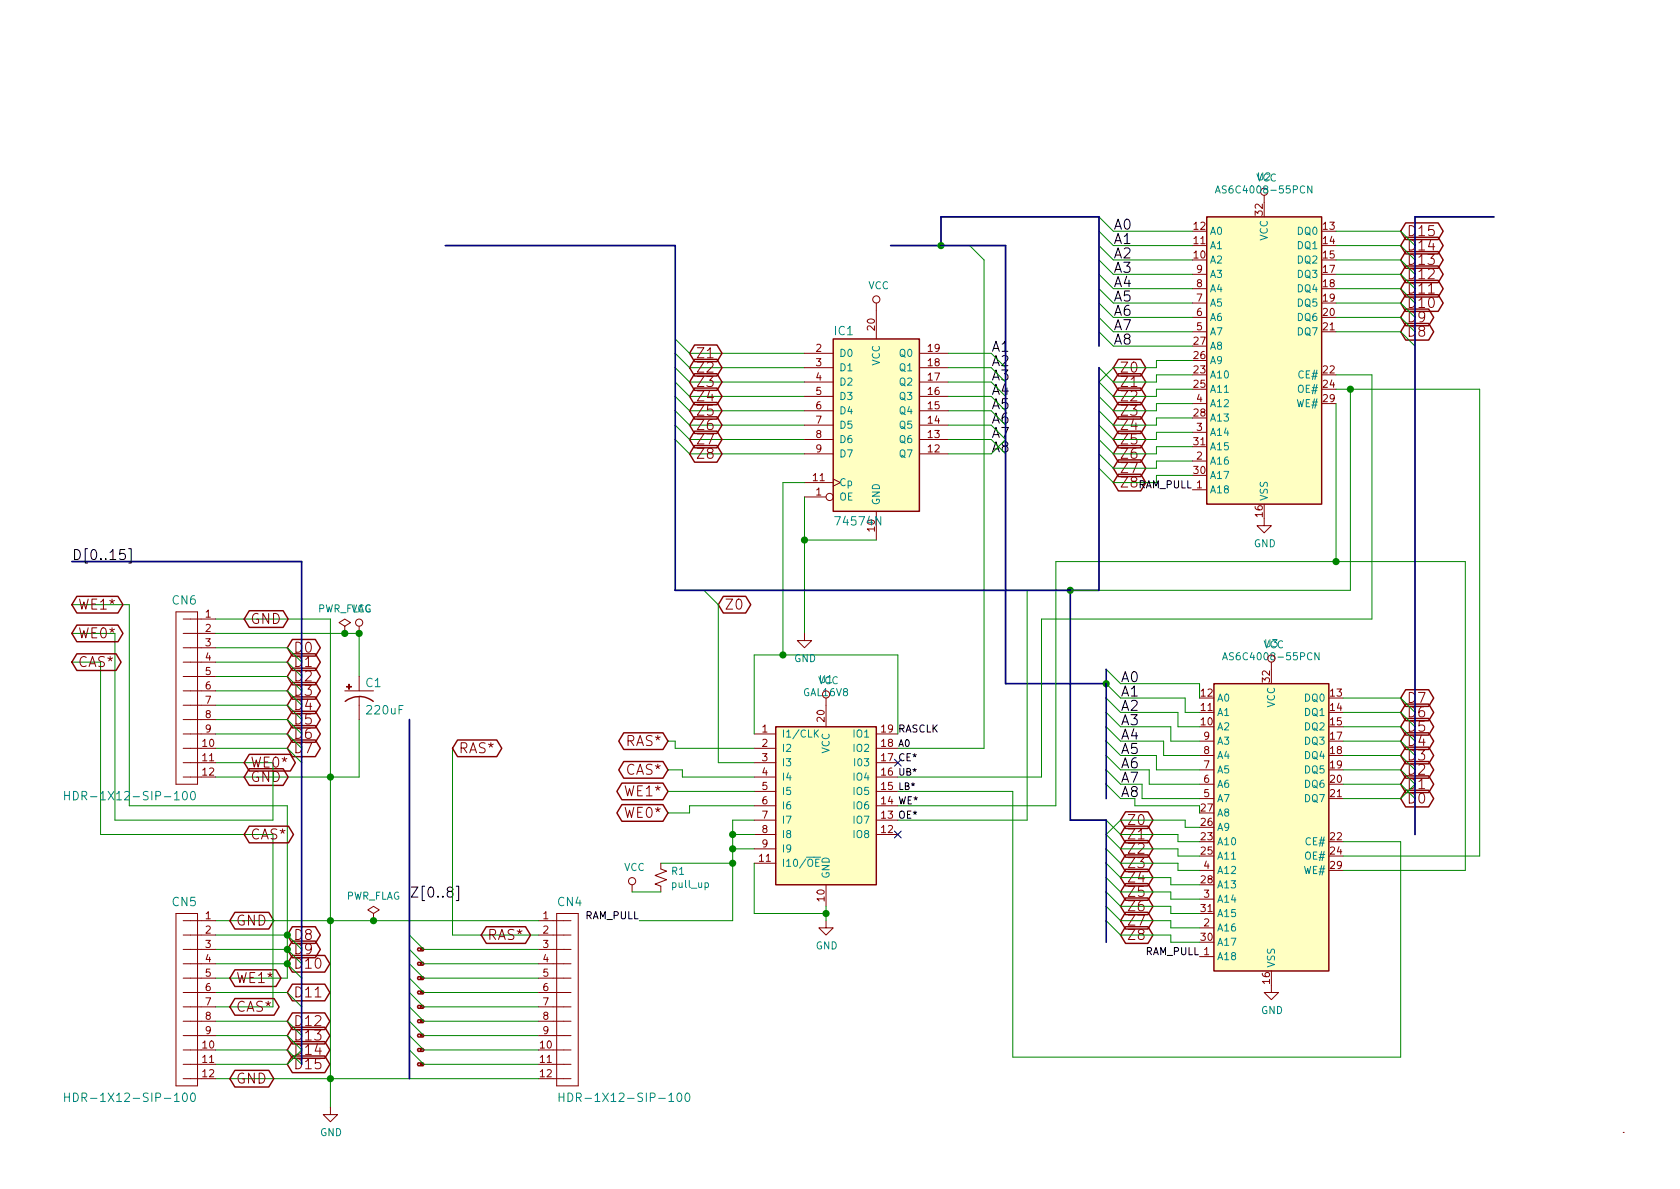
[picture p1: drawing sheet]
<svg xmlns="http://www.w3.org/2000/svg" width="297mm" height="210mm" viewBox="0 0 297 210" stroke-linecap="round" stroke-linejoin="round" font-family="sans-serif">
<g fill="none" stroke="#840000" stroke-width=".18">
<path d="M223.5 34.5v1.3M154.9 53.6v6.3M210.8 58.7h2.6M210.8 56.1h2.6M210.8 53.6h2.6M210.8 51h2.6M210.8 48.5h2.6M142.2 77.7h5.1M142.2 75.2h5.1M142.2 72.6h5.1M142.2 70.1h5.1M142.2 67.6h5.1"/>
<path d="M142.2 65h5.1M142.2 62.5h5.1M162.6 77.7h5M162.6 75.2h5M162.6 72.6h5M162.6 70.1h5M162.6 67.6h5M162.6 65h5M162.6 62.5h5M210.8 76.4h2.6M210.8 71.4h2.6M142.2 87.9h3.8"/>
<path d="M142.2 85.3h5.1M142.2 80.3h5.1M147.3 84.7l1.3 .6-1.3 .7M154.9 90.4v5.1M162.6 80.3h5M210.8 86.6h2.6M210.8 81.5h2.6M223.5 91.7v1.3h1.3l-1.3 1.2-1.3-1.2h1.3M31.1 108.2h3.8v30.5h-3.8zM32.4 119.6h5.7M32.4 117.1h5.7M32.4 114.5h5.7"/>
<path d="M32.4 112h5.7M32.4 109.5h5.7M61 110.7l1-.6-1-.6-1.1 .6 1.1 .6v1.3M61 112h.1M63.5 110.7v1.3M63.5 119.6v2.6M142.2 112v1.3h1.3l-1.3 1.2-1.2-1.2h1.2M224.8 117.1v1.3M32.4 137.4h3.2M32.4 134.9h3.2M32.4 132.3h3.2M32.4 129.8h5.7"/>
<path d="M32.4 127.2h5.7M32.4 124.7h5.7M32.4 122.2h5.7M61 122.2h5M63.5 123.2h.1M63.5 123.2v4M133.3 137.4h3.9M133.3 134.9h3.9M133.3 132.3h3.9M133.3 129.8h3.9M133.3 139.9h3.9M146 123.4v5.1"/>
<path d="M154.9 137.4h3.8M154.9 134.9h3.8M154.9 132.3h3.8M154.9 129.8h3.8M154.9 139.9h3.8M212.1 138.7h2.5M212.1 136.1h2.5M212.1 133.6h2.5M212.1 131.1h2.5M111.8 156.5v1.2M116.8 152.6v1.1l1.1 .3-2.1 .8 2.1 .8-2.1 .7 1 .4v1M133.3 142.5h3.9"/>
<path d="M133.3 145h3.9M133.3 147.6h3.9M133.3 150.1h3.9M133.3 152.6h3.9M146 156.5v3.8M154.9 142.5h3.8M154.9 145h3.8M154.9 147.6h3.8M212.1 159h2.5M212.1 153.9h2.5M212.1 141.2h2.5M31.1 161.5h3.8v30.5h-3.8z"/>
<path d="M32.4 178h5.7M32.4 175.5h5.7M32.4 173h5.7M32.4 170.4h5.7M32.4 167.9h5.7M32.4 165.3h5.7M32.4 162.8h5.7M66 161.5l1.1-.6-1.1-.6-1 .6 1 .6v1.3M66 162.8h.1M95.2 178h5.8M95.2 175.5h5.8M95.2 173h5.8"/>
<path d="M95.2 170.4h5.8M95.2 167.9h5.8M95.2 165.3h5.8M95.2 162.8h5.8M98.4 161.5h3.8v30.5h-3.8zM146 162.8v1.3h1.3l-1.3 1.2-1.2-1.2h1.2M212.1 169.2h2.5M212.1 164.1h2.5M224.8 174.2v1.3h1.3l-1.3 1.3-1.3-1.3h1.3M32.4 190.7h3.2M32.4 188.2h3.2M32.4 185.7h3.2"/>
<path d="M32.4 183.1h5.7M32.4 180.6h5.7M58.4 195.8v1.3h1.3l-1.3 1.3-1.3-1.3h1.3M95.2 183.1h5.8M95.2 180.6h5.8M97.8 190.7h3.2M97.8 188.2h3.2M97.8 185.7h3.2M287 200.2h.1"/>
<circle cx="154.9" cy="53" r=".63"/>
<circle cx="146.7" cy="87.9" r=".63"/>
<circle cx="63.5" cy="110.1" r=".63"/>
<circle cx="111.8" cy="155.8" r=".63"/>
</g>
<path d="M264.2 38.3h-14v109.3M78.7 43.4h40.7v61h74.9v-39.4M157.5 43.4h20.3v77.5h17.8M166.4 43.4v-5.1h27.9v22.9M12.7 99.3h40.6v88.9M189.2 104.4v40.6h6.4v21.6M195.6 118.4v22.8M72.4 127.2v63.5" fill="none" stroke="#000084" stroke-width=".3"/>
<path d="M22.1 97.2h-.9v.8l.2-.1h.6l.2 .3v.4l-.4 .4h-.4l-.2-.2M22.8 97h.4v2.6h-.4M80.7 156.7h.4v2.6h-.4" fill="none" stroke="#000" stroke-width=".18"/>
<g fill="none" stroke="#008400" stroke-width=".18">
<path d="M194.3 38.3l2.5 2.6h14M119.4 59.9l2.5 2.6h20.3M171.4 43.4l2.6 2.6v86.3h-15.3M194.3 40.9l2.5 2.5h14M194.3 43.4l2.5 2.6h14M194.3 46l2.5 2.5h14M194.3 48.5l2.5 2.5h14M194.3 51l2.5 2.6h14M194.3 53.6l2.5 2.5h14M194.3 56.1l2.5 2.6h14M194.3 58.7l2.5 2.5h14M236.2 40.9h11.4l2.6 2.5"/>
<path d="M236.2 43.4h11.4l2.6 2.6M236.2 46h11.4l2.6 2.5M236.2 48.5h11.4l2.6 2.5M236.2 51h11.4l2.6 2.6M236.2 53.6h11.4l2.6 2.5M236.2 56.1h11.4l2.6 2.6M236.2 58.7h11.4l2.6 2.5M119.4 62.5l2.5 2.5h20.3M119.4 65l2.5 2.6h20.3M119.4 67.6l2.5 2.5h20.3M119.4 70.1l2.5 2.5h20.3M119.4 72.6l2.5 2.6h20.3"/>
<path d="M119.4 75.2l2.5 2.5h20.3M119.4 77.7l2.5 2.6h20.3M167.6 62.5h7.7M167.6 65h7.7M167.6 67.6h7.7M167.6 70.1h7.7M167.6 72.6h7.7M167.6 75.2h7.7M167.6 77.7h7.7M194.3 65l2.5 2.6h7.7v-1.3h6.3M194.3 70.1l2.5 2.5h7.7v-1.2h6.3M194.3 72.6l2.5 2.6h7.7v-1.3h6.3"/>
<path d="M194.3 75.2l2.5 2.5h7.7v-1.3h6.3M194.3 77.7l2.5 2.6h7.7v-1.3h6.3M210.8 63.7h-6.3v1.3h-7.7l-2.5 2.6 2.5 2.5h7.7v-1.3h6.3M236.2 66.3h6.4v43.2h-58.5v27.9h-25.4M236.2 68.8h25.4v82.6h-24.1M236.2 71.4v27.9M238.8 68.8v35.6h-57.2v40.6h-22.9M142.2 85.3h-3.8v30.5M142.2 87.9v24.1M142.2 95.5h12.7M167.6 80.3h7.7M194.3 82.8l2.5 2.5h7.7v-1.2h6.3"/>
<path d="M194.3 80.3l2.5 2.5h7.7v-1.3h6.3M12.7 112h7.6v33h28v-10.1h-10.2M12.7 106.9h10.2v35.6h27.9v30.5h-12.7M12.7 117.1h5.1v30.5h30.5v30.4h-10.2M38.1 109.5h20.3v86.3M38.1 112h25.4v7.6M38.1 117.1h12.7l2.5 2.5M38.1 114.5h12.7l2.5 2.6M38.1 119.6h12.7l2.5 2.6M124.5 104.4l2.5 2.5v28h6.3M195.6 118.4l2.5 2.5h14v2.5M38.1 122.2h12.7l2.5 2.5"/>
<path d="M38.1 124.7h12.7l2.5 2.5M38.1 127.2h12.7l2.5 2.6M38.1 129.8h12.7l2.5 2.5M38.1 132.3h12.7l2.5 2.6M63.5 127.2v10.2h-25.4M80 132.3v33h15.2M118.1 136.1h2.5v1.3h12.7M118.1 131.1h1.3v1.2h13.9M118.1 139.9h15.2M133.3 129.8v-14h25.4v14M158.7 139.9h20.4v47h68.5v-38.1h-10.1M195.6 128.5l2.5 2.6h7.6v2.5h6.4"/>
<path d="M195.6 126l2.5 2.5h8.9v2.6h5.1M195.6 133.6l2.5 2.5h5.1v2.6h8.9M195.6 131.1l2.5 2.5h6.4v2.5h7.6M195.6 120.9l2.5 2.5h11.4v2.6h2.6M195.6 123.4l2.5 2.6h10.2v2.5h3.8M195.6 136.1l2.5 2.6M195.6 138.7l2.5 2.5M201.9 138.7v2.5h10.2M237.5 123.4h10.1l2.6 2.6M237.5 126h10.1l2.6 2.5M237.5 128.5h10.1l2.6 2.6M237.5 131.1h10.1l2.6 2.5"/>
<path d="M237.5 133.6h10.1l2.6 2.5M237.5 136.1h10.1l2.6 2.6-2.6 2.5h-10.1M237.5 138.7h10.1l2.6 2.5M111.8 157.7h5M116.8 152.6h12.7M129.5 147.6h3.8M129.5 150.1h3.8M133.3 145h-3.8v17.8h-16.5M133.3 142.5h-11.4v1.3h-3.8M133.3 152.6v8.9h12.7M158.7 142.5h28v-43.2h72.4v54.6h-21.6M195.6 145l2.5 2.6h10.2v1.2h3.8"/>
<path d="M195.6 150.1l2.5 2.5h10.2v1.3h3.8M195.6 157.7l2.5 2.6h8.9v1.2h5.1M195.6 152.6l2.5 2.6h8.9v1.3h5.1M195.6 155.2l2.5 2.5h8.9v1.3h5.1M200.7 141.2v1.3h11.4M212.1 146.3h-2.6v-1.3h-11.4l-2.5 2.6 2.5 2.5h10.2v1.3h3.8M38.1 162.8h57.1M38.1 165.3h12.7l2.5 2.6M38.1 167.9h12.7l2.5 2.5M38.1 170.4h12.7l2.5 2.6M38.1 175.5h12.7l2.5 2.5M72.4 170.4l2.5 2.6h20.3"/>
<path d="M72.4 175.5l2.5 2.5h20.3M72.4 165.3l2.5 2.6h20.3M72.4 167.9l2.5 2.5h20.3M72.4 173l2.5 2.5h20.3M72.4 178l2.5 2.6h20.3M146 160.3v2.5M195.6 160.3l2.5 2.5h8.9v1.3h5.1M195.6 162.8l2.5 2.5h8.9v1.3h5.1M38.1 190.7h57.1M38.1 180.6h12.7l2.5 2.5M38.1 183.1h12.7l2.5 2.6-2.5 2.5h-12.7M38.1 185.7h12.7l2.5 2.5"/>
<path d="M72.4 180.6l2.5 2.5h20.3M72.4 183.1l2.5 2.6h20.3M72.4 185.7l2.5 2.5h20.3"/>
</g>
<g fill="#008400" stroke="#008400" stroke-width=".25">
<circle cx="58.4" cy="137.4" r=".51"/>
<circle cx="58.4" cy="162.8" r=".51"/>
<circle cx="58.4" cy="190.7" r=".51"/>
<circle cx="50.8" cy="165.3" r=".51"/>
<circle cx="50.8" cy="167.9" r=".51"/>
<circle cx="50.8" cy="170.4" r=".51"/>
<circle cx="138.4" cy="115.8" r=".51"/>
<circle cx="142.2" cy="95.5" r=".51"/>
<circle cx="129.5" cy="147.6" r=".51"/>
<circle cx="129.5" cy="150.1" r=".51"/>
<circle cx="129.5" cy="152.6" r=".51"/>
<circle cx="63.5" cy="112" r=".51"/>
<circle cx="61" cy="112" r=".51"/>
<circle cx="66" cy="162.8" r=".51"/>
<circle cx="146.1" cy="161.5" r=".51"/>
<circle cx="166.4" cy="43.4" r=".51"/>
<circle cx="189.2" cy="104.4" r=".51"/>
<circle cx="195.6" cy="120.9" r=".51"/>
<circle cx="236.2" cy="99.3" r=".51"/>
<circle cx="238.8" cy="68.8" r=".51"/>
</g>
<g fill="none" stroke="#840000" stroke-width=".25">
<path d="M213.4 38.3h20.3v50.8h-20.3zM248.5 39.4h5.8l.9 1.5-.9 1.5h-5.8l-.9-1.5zM147.3 59.9h15.3v30.5h-15.3zM248.5 42h5.8l.9 1.4-.9 1.5h-5.8l-.9-1.5zM248.5 44.5h5.8l.9 1.5-.9 1.4h-5.8l-.9-1.4zM248.5 47h5.8l.9 1.5-.9 1.5h-5.8l-.9-1.5zM248.5 49.6h5.8l.9 1.4-.9 1.5h-5.8l-.9-1.5zM248.5 52.1h5.8l.9 1.5-.9 1.5h-5.8l-.9-1.5zM248.5 54.7h4.1l.9 1.4-.9 1.5h-4.1l-.9-1.5zM248.5 57.2h4.1l.9 1.5-.9 1.4h-4.1l-.9-1.4zM122.8 61h4l.9 1.5-.9 1.5h-4l-.9-1.5zM122.8 63.5h4l.9 1.5-.9 1.5h-4l-.9-1.5z"/>
<path d="M122.8 66.1h4l.9 1.5-.9 1.4h-4l-.9-1.4zM122.8 68.6h4l.9 1.5-.9 1.5h-4l-.9-1.5zM122.8 71.2h4l.9 1.4-.9 1.5h-4l-.9-1.5zM122.8 73.7h4l.9 1.5-.9 1.5h-4l-.9-1.5zM122.8 76.2h4l.9 1.5-.9 1.5h-4l-.9-1.5zM122.8 78.8h4l.9 1.5-.9 1.4h-4l-.9-1.4zM197.7 63.5h4l.9 1.5-.9 1.5h-4l-.9-1.5zM197.7 66.1h4l.9 1.5-.9 1.4h-4l-.9-1.4zM197.7 68.6h4l.9 1.5-.9 1.5h-4l-.9-1.5zM197.7 71.2h4l.9 1.4-.9 1.5h-4l-.9-1.5zM197.7 73.7h4l.9 1.5-.9 1.5h-4l-.9-1.5zM197.7 76.2h4l.9 1.5-.9 1.5h-4l-.9-1.5z"/>
<path d="M197.7 78.8h4l.9 1.5-.9 1.4h-4l-.9-1.4zM197.7 81.3h4l.9 1.5-.9 1.5h-4l-.9-1.5zM197.7 83.9h4l.9 1.4-.9 1.5h-4l-.9-1.5zM13.6 105.5h7.3l.8 1.4-.8 1.5h-7.3l-.9-1.5zM13.6 110.5h7.3l.8 1.5-.8 1.5h-7.3l-.9-1.5zM13.6 115.6h6.9l.9 1.5-.9 1.5h-6.9l-.9-1.5zM44.1 108h6l.9 1.5-.9 1.4h-6l-.9-1.4zM51.7 113.1h4.1l.8 1.4-.8 1.5h-4.1l-.9-1.5zM51.7 115.6h4.1l.8 1.5-.8 1.5h-4.1l-.9-1.5zM51.7 118.2h4.1l.8 1.4-.8 1.5h-4.1l-.9-1.5zM127.9 105.5h4l.8 1.4-.8 1.5h-4l-.9-1.5zM44.1 135.9h6l.9 1.5-.9 1.5h-6l-.9-1.5z"/>
<path d="M44.1 133.4h7.2l.9 1.5-.9 1.4h-7.2l-.9-1.4zM51.7 120.7h4.1l.8 1.5-.8 1.4h-4.1l-.9-1.4zM51.7 123.2h4.1l.8 1.5-.8 1.5h-4.1l-.9-1.5zM51.7 125.8h4.1l.8 1.4-.8 1.5h-4.1l-.9-1.5zM51.7 128.3h4.1l.8 1.5-.8 1.5h-4.1l-.9-1.5zM51.7 130.9h4.1l.8 1.4-.8 1.5h-4.1l-.9-1.5zM63.5 123.2a4.3 4.3 0 0 0-2.5 .8M63.5 123.2a4.1 4.1 0 0 1 2.5 .8M80.9 130.9h6.9l.9 1.4-.9 1.5h-6.9l-.9-1.5zM110 138.5h7.2l.9 1.4-.9 1.5h-7.2l-.9-1.5zM110.3 129.6h6.9l.9 1.5-.9 1.4h-6.9l-.9-1.4zM110.3 134.7h6.9l.9 1.4-.9 1.5h-6.9l-.9-1.5z"/>
<path d="M137.2 128.5h17.7v28h-17.7zM214.6 120.9h20.3v50.8h-20.3zM248.5 122h4.1l.9 1.4-.9 1.5h-4.1l-.9-1.5zM248.5 124.5h4.1l.9 1.5-.9 1.5h-4.1l-.9-1.5zM248.5 127h4.1l.9 1.5-.9 1.5h-4.1l-.9-1.5zM248.5 129.6h4.1l.9 1.5-.9 1.4h-4.1l-.9-1.4zM248.5 132.1h4.1l.9 1.5-.9 1.5h-4.1l-.9-1.5zM248.5 134.7h4.1l.9 1.4-.9 1.5h-4.1l-.9-1.5zM248.5 137.2h4.1l.9 1.5-.9 1.5h-4.1l-.9-1.5zM248.5 139.7h4.1l.9 1.5-.9 1.5h-4.1l-.9-1.5zM44.1 146.1h6.9l.9 1.5-.9 1.4h-6.9l-.9-1.4zM110 142.3h7.2l.9 1.5-.9 1.4h-7.2l-.9-1.4z"/>
<path d="M199 143.6h4l.9 1.4-.9 1.5h-4l-.9-1.5zM199 146.1h4l.9 1.5-.9 1.4h-4l-.9-1.4zM199 148.6h4l.9 1.5-.9 1.5h-4l-.9-1.5zM199 151.2h4l.9 1.4-.9 1.5h-4l-.9-1.5zM199 153.7h4l.9 1.5-.9 1.5h-4l-.9-1.5zM199 156.3h4l.9 1.4-.9 1.5h-4l-.9-1.5zM199 158.8h4l.9 1.5-.9 1.4h-4l-.9-1.4zM41.5 161.3h6l.9 1.5-.9 1.5h-6l-.9-1.5zM41.5 171.5h7.3l.9 1.5-.9 1.4h-7.3l-.9-1.4zM41.5 176.6h7l.9 1.4-.9 1.5h-7l-.9-1.5zM51.7 163.9h4.1l.8 1.4-.8 1.5h-4.1l-.9-1.5zM51.7 166.4h4.1l.8 1.5-.8 1.5h-4.1l-.9-1.5z"/>
<path d="M51.7 169h5.7l.9 1.4-.9 1.5h-5.7l-.9-1.5zM51.7 174h5.7l.9 1.5-.9 1.5h-5.7l-.9-1.5zM51.7 179.1h5.7l.9 1.5-.9 1.5h-5.7l-.9-1.5zM73.9 167.6h.9l.1 .3-.1 .2h-.9l-.1-.2zM73.9 170.2h.9l.1 .2-.1 .3h-.9l-.1-.3zM73.9 172.7h.9l.1 .3-.1 .2h-.9l-.1-.2zM73.9 175.3h.9l.1 .2-.1 .3h-.9l-.1-.3zM73.9 177.8h.9l.1 .2-.1 .3h-.9l-.1-.3zM86 163.9h6.9l.9 1.4-.9 1.5h-6.9l-.9-1.5zM199 161.3h4l.9 1.5-.9 1.5h-4l-.9-1.5zM199 163.9h4l.9 1.4-.9 1.5h-4l-.9-1.5zM41.5 189.3h6l.9 1.4-.9 1.5h-6l-.9-1.5z"/>
<path d="M51.7 181.7h5.7l.9 1.4-.9 1.5h-5.7l-.9-1.5zM51.7 184.2h5.7l.9 1.5-.9 1.4h-5.7l-.9-1.4zM51.7 186.7h5.7l.9 1.5-.9 1.5h-5.7l-.9-1.5zM73.9 180.3h.9l.1 .3-.1 .2h-.9l-.1-.2zM73.9 182.9h.9l.1 .2-.1 .3h-.9l-.1-.3zM73.9 185.4h.9l.1 .3-.1 .2h-.9l-.1-.2zM73.9 188h.9l.1 .2-.1 .3h-.9l-.1-.3z"/>
</g>
<g fill="none" stroke="#008484" stroke-width=".18">
<path d="M214.9 34.1l.4-1.2 .4 1.2M215 33.8h.6M225.5 30.9a.6 .6 0 0 0-.8 .4 .6 .6 0 0 0 .6 .7l.2-.1M232 32.9v1.2l-.8-1.2v1.2M148 119.8a.6 .6 0 0 0-.8 .4 .6 .6 0 0 0 .6 .7l.2-.1M216.2 116.7l.4-1.3 .4 1.3M216.3 116.3h.6M226.8 113.4a.6 .6 0 0 0-.9 .5 .6 .6 0 0 0 .6 .7l.3-.2M233.2 115.4v1.3l-.7-1.3v1.3M11.4 139.9v1.5M12.3 139.9v1.5M13 139.9a.75 .75 0 0 1 .9 .8 .75 .75 0 0 1-.9 .7z"/>
<path d="M144.2 129.6l.5 .7M144.7 129.1l-.7 .7M11.4 140.7h.9M32.4 140.1l.2-.2a.8 .8 0 0 1 .5 .8 .8 .8 0 0 1-.5 .7l-.2-.1-.1-.4zM33.9 140l.1-.1a.81 .81 0 0 1 .6 .7 .81 .81 0 0 1-.3 .8h-.1a.8 .8 0 0 1-.6-.6 .8 .8 0 0 1 .3-.8zM124.7 156.2l.3-.1 .3 .2-.2 .6h-.4M143.9 151.6h1.2M144.2 152.5h.5M144.8 151.9h-.6v1.3h.6M11.4 193.3v1.5M11.4 194h.9M12.3 193.3v1.5"/>
<path d="M13 193.3a.75 .75 0 0 1 .9 .7 .75 .75 0 0 1-.9 .8zM32.4 193.4l.2-.1a.8 .8 0 0 1 .5 .7 .8 .8 0 0 1-.5 .8l-.2-.1-.1-.5zM33.8 193.4l.2-.1a.81 .81 0 0 1 .6 .6 .81 .81 0 0 1-.3 .8l-.1 .1a.79 .79 0 0 1-.4-1.4zM98.9 194h.8M98.9 193.3v1.5M99.7 193.3v1.5M100.4 193.3a.75 .75 0 0 1 .9 .7 .75 .75 0 0 1-.9 .8zM119.8 193.4l.2-.1a.8 .8 0 0 1 .6 .7 .8 .8 0 0 1-.6 .8l-.2-.1-.1-.5zM121.3 193.4l.2-.1a.81 .81 0 0 1 .6 .6 .81 .81 0 0 1-.3 .8l-.2 .1a.79 .79 0 0 1-.3-1.4z"/>
</g>
<g fill="#840000" stroke="#840000" stroke-width=".18">
<path d="M61.3 121.4h.9v.1h-.9z"/>
<path d="M61.6 121h.2v.9h-.2z"/>
</g>
<g fill="#ffffc2" stroke="#ffffc2" stroke-width=".18">
<path d="M147.3 59.9h15.3v30.5h-15.3z"/>
<path d="M137.2 128.5h17.7v28h-17.7z"/>
<path d="M213.4 38.3h20.3v50.8h-20.3z"/>
<path d="M214.6 120.9h20.3v50.8h-20.3z"/>
</g>
<path d="M158.1 134.3l1.3 1.2M159.4 134.3l-1.3 1.2M158.1 147l1.3 1.2M159.4 147l-1.3 1.2" fill="none" stroke="#000084" stroke-width=".18"/>
<g font-size="2.5">
<text x="196.8" y="40.6">A0</text>
<text x="196.8" y="43.2">A1</text>
<text x="196.8" y="45.7">A2</text>
<text x="196.8" y="48.3">A3</text>
<text x="196.8" y="50.8">A4</text>
<text x="196.8" y="53.3">A5</text>
<text x="196.8" y="55.9">A6</text>
<text x="196.8" y="58.4">A7</text>
<text x="175.3" y="62.2">A1</text>
<text x="196.8" y="61">A8</text>
<text x="12.7" y="99.1">D[0..15]</text>
<text x="198.1" y="120.6">A0</text>
<text x="198.1" y="123.2">A1</text>
<text x="198.1" y="125.7">A2</text>
<text x="198.1" y="128.3">A3</text>
<text x="198.1" y="130.8">A4</text>
<text x="198.1" y="133.3">A5</text>
<text x="198.1" y="135.9">A6</text>
<text x="72.4" y="158.7">Z[0..8]</text>
</g>
<g font-size="2.5" fill="#840000">
<text x="248.7" y="41.8">D15</text>
<text x="248.7" y="44.3">D14</text>
<text x="248.7" y="46.9">D13</text>
<text x="248.7" y="49.4">D12</text>
<text x="248.7" y="51.9">D11</text>
<text x="248.7" y="54.5">D10</text>
<text x="248.7" y="57">D9</text>
<text x="248.7" y="59.6">D8</text>
<text x="123" y="63.4">Z1</text>
<text x="123" y="65.9">Z2</text>
<text x="197.9" y="65.9">Z0</text>
<text x="123" y="68.4">Z3</text>
<text x="123" y="71">Z4</text>
<text x="197.9" y="68.4">Z1</text>
<text x="197.9" y="71">Z2</text>
<text x="123" y="73.5">Z5</text>
<text x="123" y="76.1">Z6</text>
<text x="197.9" y="73.5">Z3</text>
<text x="197.9" y="76.1">Z4</text>
<text x="123" y="78.6">Z7</text>
<text x="123" y="81.1">Z8</text>
<text x="197.9" y="78.6">Z5</text>
<text x="197.9" y="81.1">Z6</text>
<text x="197.9" y="83.7">Z7</text>
<text x="197.9" y="86.2">Z8</text>
<text x="13.7" y="107.8">WE1*</text>
<text x="128" y="107.8">Z0</text>
<text x="13.7" y="112.9">WE0*</text>
<text x="44.2" y="110.4">GND</text>
<text x="13.7" y="118">CAS*</text>
<text x="51.8" y="115.4">D0</text>
<text x="51.8" y="118">D1</text>
<text x="51.8" y="120.5">D2</text>
<text x="51.8" y="123.1">D3</text>
<text x="51.8" y="125.6">D4</text>
<text x="248.7" y="124.3">D7</text>
<text x="51.8" y="128.1">D5</text>
<text x="51.8" y="130.7">D6</text>
<text x="110.9" y="131.9">RAS*</text>
<text x="248.7" y="126.9">D6</text>
<text x="248.7" y="129.4">D5</text>
<text x="248.7" y="131.9">D4</text>
<text x="44.2" y="135.8">WE0*</text>
<text x="51.8" y="133.2">D7</text>
<text x="81.1" y="133.2">RAS*</text>
<text x="110.9" y="137">CAS*</text>
<text x="248.7" y="134.5">D3</text>
<text x="248.7" y="137">D2</text>
<text x="44.2" y="138.3">GND</text>
<text x="110.7" y="140.8">WE1*</text>
<text x="248.7" y="139.6">D1</text>
<text x="248.7" y="142.1">D0</text>
<text x="44.2" y="148.5">CAS*</text>
<text x="110.7" y="144.6">WE0*</text>
<text x="199.2" y="145.9">Z0</text>
<text x="199.2" y="148.5">Z1</text>
<text x="199.2" y="151">Z2</text>
<text x="199.2" y="153.5">Z3</text>
<text x="199.2" y="156.1">Z4</text>
<text x="199.2" y="158.6">Z5</text>
<text x="199.2" y="161.2">Z6</text>
<text x="41.7" y="163.7">GND</text>
<text x="51.8" y="166.2">D8</text>
<text x="86.1" y="166.2">RAS*</text>
<text x="199.2" y="163.7">Z7</text>
<text x="199.2" y="166.2">Z8</text>
<text x="41.7" y="173.9">WE1*</text>
<text x="51.8" y="168.8">D9</text>
<text x="51.8" y="171.3">D10</text>
<text x="41.7" y="178.9">CAS*</text>
<text x="51.8" y="176.4">D11</text>
<text x="51.8" y="181.5">D12</text>
<text x="51.8" y="184">D13</text>
<text x="41.7" y="191.6">GND</text>
<text x="51.8" y="186.6">D14</text>
<text x="51.8" y="189.1">D15</text>
</g>
<g font-size="2.5" fill="#008400">
<text x="175.3" y="64.8">A2</text>
<text x="175.3" y="67.3">A3</text>
<text x="175.3" y="69.8">A4</text>
<text x="175.3" y="72.4">A5</text>
<text x="175.3" y="74.9">A6</text>
<text x="175.3" y="77.5">A7</text>
<text x="175.3" y="80">A8</text>
<text x="198.1" y="138.4">A7</text>
<text x="198.1" y="141">A8</text>
</g>
<g font-size="2.1" fill="#008484">
<text x="147.6" y="59.3">IC1</text>
<text x="148.1" y="92.9">74574N</text>
<text x="30.5" y="106.9">CN6</text>
<text x="64.7" y="121.5">C1</text>
<text x="65" y="126.3">220uF</text>
<text x="13.8" y="141.5">HDR-1X12-SIP-100</text>
<text x="30.5" y="160.2">CN5</text>
<text x="98.7" y="160.2">CN4</text>
<text x="13.8" y="194.9">HDR-1X12-SIP-100</text>
<text x="101.2" y="194.9">HDR-1X12-SIP-100</text>
</g>
<g font-size="1.8" fill="#008484">
<text x="216.1" y="34.2">AS6C4008-55PCN</text>
<text x="222.4" y="31.9">U2</text>
<text x="213.9" y="41.5">A0</text>
<text x="229.5" y="41.5">DQ0</text>
<text x="213.9" y="46.6">A2</text>
<text x="213.9" y="44.1">A1</text>
<text x="224.2" y="42.6" transform="rotate(-90 224.2 42.6)">VCC</text>
<text x="229.5" y="44.1">DQ1</text>
<text x="229.5" y="46.6">DQ2</text>
<text x="153.5" y="51.1">VCC</text>
<text x="213.9" y="51.7">A4</text>
<text x="213.9" y="49.1">A3</text>
<text x="229.5" y="49.1">DQ3</text>
<text x="229.5" y="51.7">DQ4</text>
<text x="213.9" y="59.3">A7</text>
<text x="213.9" y="56.8">A6</text>
<text x="213.9" y="54.2">A5</text>
<text x="229.5" y="54.2">DQ5</text>
<text x="229.5" y="56.8">DQ6</text>
<text x="229.5" y="59.3">DQ7</text>
<text x="148.3" y="63.1">D0</text>
<text x="148.3" y="65.7">D1</text>
<text x="155.6" y="64.7" transform="rotate(-90 155.6 64.7)">VCC</text>
<text x="159.2" y="65.7">Q1</text>
<text x="159.2" y="63.1">Q0</text>
<text x="213.9" y="64.4">A9</text>
<text x="213.9" y="61.8">A8</text>
<text x="148.3" y="68.2">D2</text>
<text x="148.3" y="70.7">D3</text>
<text x="159.2" y="70.7">Q3</text>
<text x="159.2" y="68.2">Q2</text>
<text x="213.9" y="66.9">A10</text>
<text x="213.9" y="69.5">A11</text>
<text x="229.6" y="69.5">OE#</text>
<text x="229.7" y="66.9">CE#</text>
<text x="148.3" y="73.3">D4</text>
<text x="148.3" y="75.8">D5</text>
<text x="159.2" y="75.8">Q5</text>
<text x="159.2" y="73.3">Q4</text>
<text x="213.9" y="74.5">A13</text>
<text x="213.9" y="77.1">A14</text>
<text x="213.9" y="72">A12</text>
<text x="229.3" y="72">WE#</text>
<text x="148.3" y="78.4">D6</text>
<text x="148.3" y="80.9">D7</text>
<text x="159.2" y="80.9">Q7</text>
<text x="159.2" y="78.4">Q6</text>
<text x="213.9" y="82.2">A16</text>
<text x="213.9" y="79.6">A15</text>
<text x="148.3" y="88.5">OE</text>
<text x="148.3" y="86">Cp</text>
<text x="155.6" y="89.4" transform="rotate(-90 155.6 89.4)">GND</text>
<text x="213.9" y="87.2">A18</text>
<text x="213.9" y="84.7">A17</text>
<text x="224.2" y="88.6" transform="rotate(-90 224.2 88.6)">VSS</text>
<text x="154.7" y="93.9" transform="rotate(-90 154.7 93.9)">10</text>
<text x="221.7" y="96.8">GND</text>
<text x="56" y="108.3">PWR_FLAG</text>
<text x="62.1" y="108.3">VCC</text>
<text x="140.4" y="117.1">GND</text>
<text x="223.7" y="114.4">U3</text>
<text x="144.9" y="120.8">U1</text>
<text x="215.1" y="124.1">A0</text>
<text x="225.4" y="125.1" transform="rotate(-90 225.4 125.1)">VCC</text>
<text x="230.8" y="124.1">DQ0</text>
<text x="138.2" y="130.4">I1/CLK</text>
<text x="151.1" y="130.4">IO1</text>
<text x="215.1" y="129.2">A2</text>
<text x="215.1" y="126.6">A1</text>
<text x="215.1" y="131.7">A3</text>
<text x="230.8" y="126.6">DQ1</text>
<text x="230.8" y="129.2">DQ2</text>
<text x="230.8" y="131.7">DQ3</text>
<text x="138.2" y="133">I2</text>
<text x="138.2" y="135.5">I3</text>
<text x="146.7" y="133.3" transform="rotate(-90 146.7 133.3)">VCC</text>
<text x="151.1" y="133">IO2</text>
<text x="151.5" y="135.5">I03</text>
<text x="215.1" y="136.8">A5</text>
<text x="215.1" y="134.2">A4</text>
<text x="230.8" y="134.2">DQ4</text>
<text x="230.8" y="136.8">DQ5</text>
<text x="138.2" y="138">I4</text>
<text x="138.2" y="140.6">I5</text>
<text x="138.2" y="143.1">I6</text>
<text x="151.1" y="143.1">IO6</text>
<text x="151.1" y="140.6">IO5</text>
<text x="151.1" y="138">IO4</text>
<text x="215.1" y="141.9">A7</text>
<text x="215.1" y="139.3">A6</text>
<text x="230.8" y="139.3">DQ6</text>
<text x="230.8" y="141.9">DQ7</text>
<text x="138.2" y="145.7">I7</text>
<text x="138.2" y="148.2">I8</text>
<text x="151.1" y="148.2">IO8</text>
<text x="151.1" y="145.7">IO7</text>
<text x="215.1" y="149.5">A10</text>
<text x="215.1" y="146.9">A9</text>
<text x="215.1" y="144.4">A8</text>
<text x="231" y="149.5">CE#</text>
<text x="110.3" y="154">VCC</text>
<text x="118.8" y="154.7">R1</text>
<text x="138.2" y="150.7">I9</text>
<text x="138.2" y="153.3">I10/OE</text>
<text x="146.7" y="155.4" transform="rotate(-90 146.7 155.4)">GND</text>
<text x="215.1" y="152">A11</text>
<text x="215.1" y="154.6">A12</text>
<text x="230.6" y="154.6">WE#</text>
<text x="230.9" y="152">OE#</text>
<text x="61.1" y="159.1">PWR_FLAG</text>
<text x="118.9" y="157">pull_up</text>
<text x="215.1" y="157.1">A13</text>
<text x="215.1" y="159.6">A14</text>
<text x="144.2" y="167.9">GND</text>
<text x="215.1" y="164.7">A16</text>
<text x="215.1" y="167.3">A17</text>
<text x="215.1" y="162.2">A15</text>
<text x="215.1" y="169.8">A18</text>
<text x="225.4" y="171.2" transform="rotate(-90 225.4 171.2)">VSS</text>
<text x="223" y="179.3">GND</text>
<text x="56.6" y="200.9">GND</text>
</g>
<g font-size="1.8" fill="#840000">
<text x="211.1" y="40.6">12</text>
<text x="223.3" y="38" transform="rotate(-90 223.3 38)">32</text>
<text x="234" y="40.6">13</text>
<text x="211.1" y="45.7">10</text>
<text x="211.1" y="43.2">11</text>
<text x="234" y="43.2">14</text>
<text x="234" y="45.7">15</text>
<text x="211.6" y="53.3">7</text>
<text x="211.6" y="50.8">8</text>
<text x="211.6" y="48.3">9</text>
<text x="234" y="48.3">17</text>
<text x="234" y="50.8">18</text>
<text x="234" y="53.3">19</text>
<text x="154.7" y="58.4" transform="rotate(-90 154.7 58.4)">20</text>
<text x="211.6" y="58.4">5</text>
<text x="211.6" y="55.9">6</text>
<text x="234" y="55.9">20</text>
<text x="234" y="58.4">21</text>
<text x="144.3" y="62.2">2</text>
<text x="144.3" y="64.8">3</text>
<text x="164.1" y="64.8">18</text>
<text x="164.1" y="62.2">19</text>
<text x="211.1" y="63.5">26</text>
<text x="211.1" y="61">27</text>
<text x="144.3" y="67.3">4</text>
<text x="144.3" y="69.8">5</text>
<text x="164.1" y="69.8">16</text>
<text x="164.1" y="67.3">17</text>
<text x="211.1" y="66">23</text>
<text x="211.1" y="68.6">25</text>
<text x="211.6" y="71.1">4</text>
<text x="234" y="66">22</text>
<text x="234" y="68.6">24</text>
<text x="234" y="71.1">29</text>
<text x="144.3" y="72.4">6</text>
<text x="144.3" y="74.9">7</text>
<text x="144.3" y="77.5">8</text>
<text x="164.1" y="77.5">13</text>
<text x="164.1" y="74.9">14</text>
<text x="164.1" y="72.4">15</text>
<text x="211.1" y="73.7">28</text>
<text x="211.6" y="76.2">3</text>
<text x="144.3" y="80">9</text>
<text x="164.1" y="80">12</text>
<text x="211.1" y="83.8">30</text>
<text x="211.1" y="78.7">31</text>
<text x="211.6" y="81.3">2</text>
<text x="143.8" y="85.1">11</text>
<text x="144.3" y="87.6">1</text>
<text x="223.3" y="91.4" transform="rotate(-90 223.3 91.4)">16</text>
<text x="36.3" y="109.2">1</text>
<text x="36.3" y="111.8">2</text>
<text x="36.3" y="114.3">3</text>
<text x="36.3" y="116.8">4</text>
<text x="36.3" y="119.4">5</text>
<text x="217.3" y="116.8">AS6C4008-55PCN</text>
<text x="36.3" y="121.9">6</text>
<text x="36.3" y="124.5">7</text>
<text x="142.1" y="123.1">GAL16V8</text>
<text x="212.4" y="125.7">11</text>
<text x="212.4" y="123.2">12</text>
<text x="224.5" y="120.6" transform="rotate(-90 224.5 120.6)">32</text>
<text x="235.3" y="123.2">13</text>
<text x="235.3" y="125.7">14</text>
<text x="36.3" y="127">8</text>
<text x="36.3" y="129.5">9</text>
<text x="134.8" y="129.5">1</text>
<text x="145.8" y="127.6" transform="rotate(-90 145.8 127.6)">20</text>
<text x="155.9" y="129.5">19</text>
<text x="212.4" y="128.3">10</text>
<text x="212.9" y="130.8">9</text>
<text x="235.3" y="128.3">15</text>
<text x="235.3" y="130.8">17</text>
<text x="35.9" y="132.1">10</text>
<text x="35.9" y="134.6">11</text>
<text x="35.9" y="137.2">12</text>
<text x="134.8" y="132.1">2</text>
<text x="134.8" y="134.6">3</text>
<text x="134.8" y="137.2">4</text>
<text x="155.9" y="137.2">16 UB*</text>
<text x="155.9" y="132.1">18 A0</text>
<text x="212.9" y="135.9">7</text>
<text x="212.9" y="133.3">8</text>
<text x="235.3" y="133.3">18</text>
<text x="235.3" y="135.9">19</text>
<text x="134.8" y="139.7">5</text>
<text x="134.8" y="142.2">6</text>
<text x="155.9" y="139.7">15 LB*</text>
<text x="212.9" y="141">5</text>
<text x="212.9" y="138.4">6</text>
<text x="235.3" y="138.4">20</text>
<text x="235.3" y="141">21</text>
<text x="134.8" y="144.8">7</text>
<text x="134.8" y="147.3">8</text>
<text x="134.8" y="149.9">9</text>
<text x="155.9" y="147.3">12</text>
<text x="212.4" y="148.6">23</text>
<text x="212.4" y="146">26</text>
<text x="235.3" y="148.6">22</text>
<text x="134.3" y="152.4">11</text>
<text x="212.4" y="151.1">25</text>
<text x="212.9" y="153.7">4</text>
<text x="235.3" y="151.1">24</text>
<text x="235.3" y="153.7">29</text>
<text x="145.8" y="159.3" transform="rotate(-90 145.8 159.3)">10</text>
<text x="212.4" y="156.2">28</text>
<text x="212.4" y="161.3">31</text>
<text x="212.9" y="158.7">3</text>
<text x="36.3" y="162.6">1</text>
<text x="36.3" y="165.1">2</text>
<text x="36.3" y="167.6">3</text>
<text x="96" y="162.6">1</text>
<text x="96" y="165.1">2</text>
<text x="96" y="167.6">3</text>
<text x="212.4" y="166.4">30</text>
<text x="212.9" y="163.8">2</text>
<text x="36.3" y="170.2">4</text>
<text x="36.3" y="172.7">5</text>
<text x="96" y="170.2">4</text>
<text x="96" y="172.7">5</text>
<text x="224.5" y="173.9" transform="rotate(-90 224.5 173.9)">16</text>
<text x="36.3" y="175.3">6</text>
<text x="36.3" y="177.8">7</text>
<text x="96" y="175.3">6</text>
<text x="96" y="177.8">7</text>
<text x="35.9" y="185.4">10</text>
<text x="36.3" y="180.3">8</text>
<text x="36.3" y="182.9">9</text>
<text x="95.6" y="185.4">10</text>
<text x="96" y="180.3">8</text>
<text x="96" y="182.9">9</text>
<text x="35.9" y="188">11</text>
<text x="35.9" y="190.5">12</text>
<text x="95.6" y="188">11</text>
<text x="95.6" y="190.5">12</text>
</g>
<g font-size="1.8">
<text x="201.2" y="86.4">RAM_PULL 1</text>
<text x="158.7" y="129.5">RASCLK</text>
<text x="155.9" y="134.6">17 CE*</text>
<text x="155.9" y="142.2">14 WE*</text>
<text x="155.9" y="144.8">13 OE*</text>
<text x="103.4" y="162.6">RAM_PULL</text>
<text x="202.5" y="168.9">RAM_PULL 1</text>
</g>
<text font-size="1.8" fill="#008400" x="212.4" y="143.5">27</text>
<g font-size=".4" fill="#840000">
<text x="74.3" y="168">Z0</text>
<text x="74.3" y="170.6">Z1</text>
<text x="74.3" y="173.1">Z2</text>
<text x="74.3" y="175.6">Z3</text>
<text x="74.3" y="178.2">Z4</text>
<text x="74.3" y="180.7">Z5</text>
<text x="74.3" y="183.3">Z6</text>
<text x="74.3" y="185.8">Z7</text>
<text x="74.3" y="188.3">Z8</text>
</g>
</svg>
